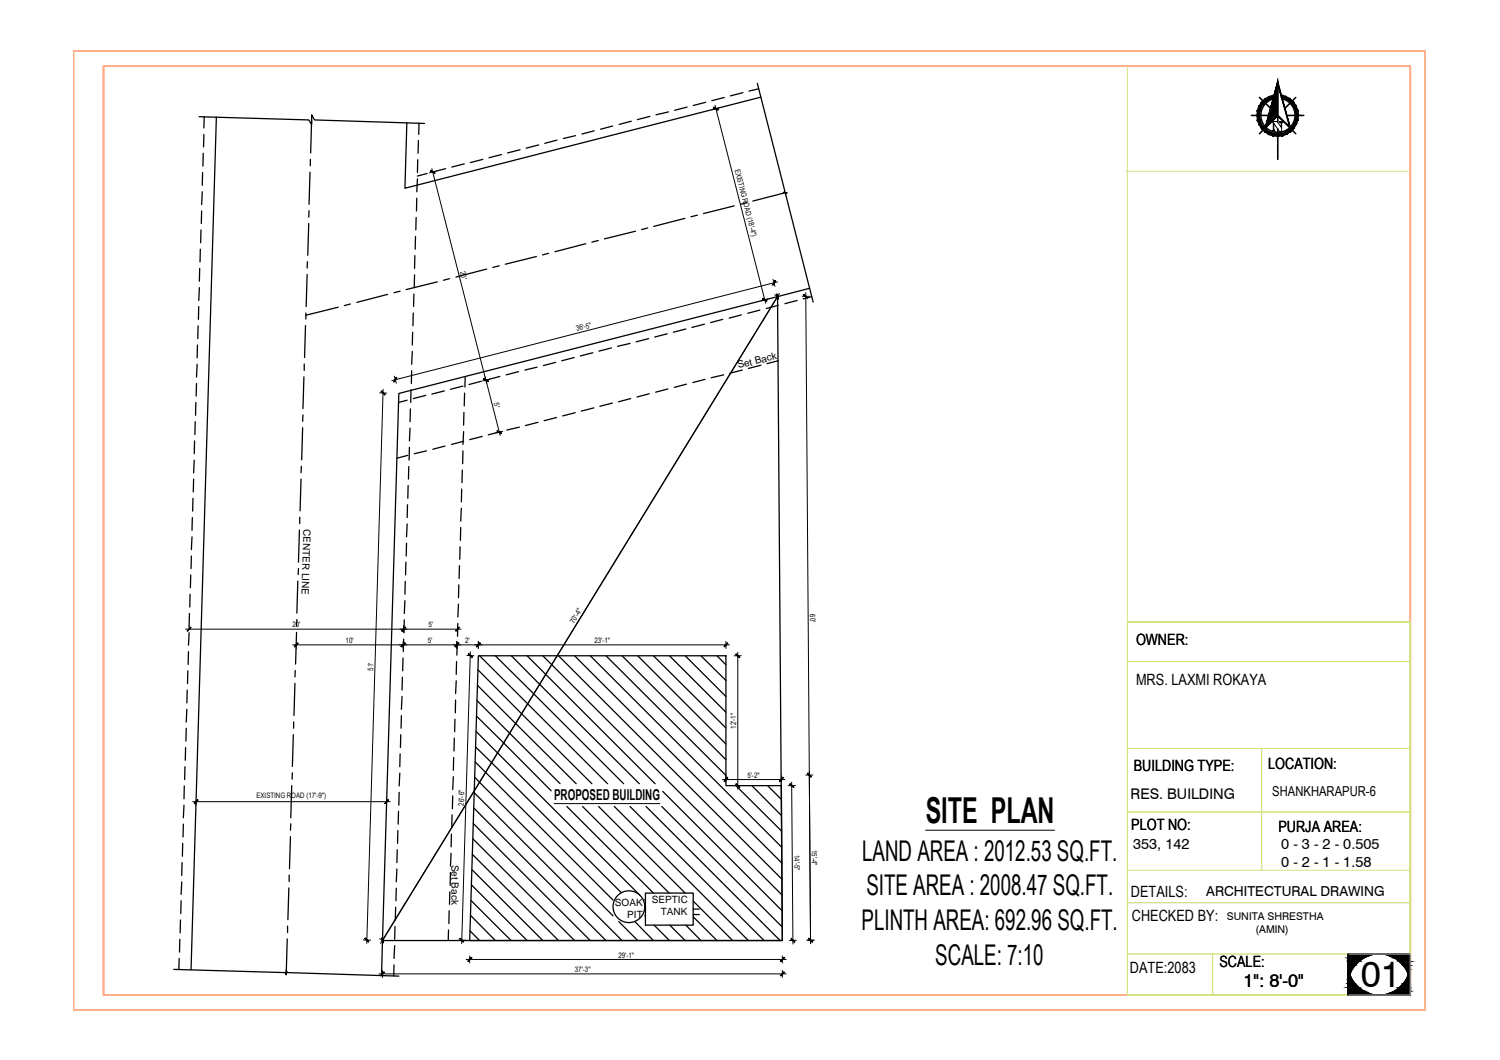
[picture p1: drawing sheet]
<svg xmlns="http://www.w3.org/2000/svg" width="297mm" height="210mm" viewBox="0 0 297 210" stroke-linecap="round" stroke-linejoin="round" font-family="sans-serif">
<!-- layer: Normal Wall -->
<path d="M14.5 10.1h267.7v189.9h-267.7zM20.5 13.1h258.8v183.9h-258.8z" fill="none" stroke="#ffaf89" stroke-width=".38"/>
<!-- layer: 0 -->
<g fill="none" stroke="#000" stroke-width=".32">
<path d="M249.4 19.3l2.2 2.2 1.4-1.4M252.2 19.5a3.4 3.4 0 0 0-1.9 5.3 3.4 3.4 0 0 0 5.5 0 3.4 3.4 0 0 0-1.9-5.3M253 16.4v7.8M253 19.6l-1.2 1.2M253 19.3l-1.1 1.1M253 19l-1 1.1M253 18.8l-.9 .9M253 18.5l-.8 .8M253 18.3l-.7 .7M253 18l-.6 .6M253 17.7l-.5 .6M253 17.5l-.4 .4"/>
<path d="M253 17.2l-.3 .3M253 17l-.2 .2M253 16.7l-.1 .1M253 16.4v.1M253 19.8l-1.3 1.3M256.6 19.3l-2.2 2.2M251.6 24.3l-2.2 2.2M253 21.1l-1.7 1.8h-3.5M253 25.5v6.1M253 20.3l-1.5 1.5M253 20.6l-1.6 1.6M253 20.8l-1.7 1.7"/>
<path d="M253 21.3l-1.9 1.9M253 21.6l-1.9 2M253 21.8l-2.1 2.1M253 22.1l-2.2 2.2M253 22.4l-2.3 2.2M253 22.7l-2.4 2.3M254.4 24.3l2.2 2.2M254.8 22.9h3.4"/>
</g>
<g fill="#000" stroke="#000" stroke-width=".2">
<path d="M278.9 193h.4v1z"/>
<path d="M251.3 19.1l.9-.3 .1 .5zM251.3 19.1l.2 .5 .8-.3zM250.5 19.6l.8-.5 .2 .5zM250.5 19.6l.3 .3 .7-.3zM250.5 19.6l.3 .3-1 .4zM249.8 20.3l.4 .3 .6-.7zM249.8 20.3l.4 .3-.9 .4zM249.3 21l.4 .3 .5-.7zM249.3 21l.4 .3-.7 .6zM249 21.9l.5 .1 .2-.7zM249 21.9l.5 .1-.6 .9zM249.5 22l-.6 .9h.5z"/>
<path d="M85.3 33.8l.9 .5zM85.3 33.8l.9 .5z"/>
<path d="M141.3 21.3l.9 .5v-.1zM141.3 21.2l.9 .5-.9-.4z"/>
<path d="M248.9 22.9h.5l-.4 .9zM249.4 22.9l-.4 .9 .5-.1zM249 23.8l.5-.1-.2 .9zM249.5 23.7l-.2 .9 .4-.2zM249.3 24.6l.4-.2 .1 1.1zM249.7 24.4l.1 1.1 .4-.4zM249.8 25.5l.4-.4 .2 1zM250.2 25.1l.2 1 .3-.4zM250.7 25.7l.5 .9-.8-.5zM250.7 25.7l.5 .9 .2-.4zM251.4 26.2l.7 .7-.9-.3zM251.4 26.2l.7 .7 .1-.5zM252.2 26.4l.8 .6-.9-.1zM252.2 26.4l.8 .6v-.5zM253 26.5l.9 .4-.9 .1zM253 26.5l.9 .4-.1-.5zM253.8 26.4l1 .2-.9 .3zM253.8 26.4l1 .2-.2-.4zM254.6 26.2l1-.1-.8 .5zM254.6 26.2l1-.1-.3-.4zM255.3 25.7l.9-.2-.6 .6zM255.3 25.7l.9-.2-.4-.4zM255.8 25.1l.9-.5-.5 .9zM256.3 24.4l-.5 .7 .9-.5zM256.3 24.4l.7-.6-.3 .8zM256.6 23.7l-.3 .7 .7-.6zM257.2 22.9l-.2 .9-.4-.1zM256.7 22.9l-.1 .8 .6-.8zM257 21.9l.2 1h-.5zM256.5 22l.2 .9 .3-1zM256.7 21l.3 .9-.5 .1zM256.3 21.3l.2 .7 .2-1zM256.2 20.3l.5 .7-.4 .3zM255.8 20.6l.5 .7-.1-1zM255.5 19.6l.7 .7-.4 .3zM255.5 19.6l-.3 .3 .6 .7zM254.7 19.1l.8 .5-.3 .3zM254.7 19.1l-.2 .5 .7 .3zM253.8 18.8l.9 .3-.2 .5zM253.8 18.8l-.1 .5 .8 .3z"/>
<path d="M253 16.1l-2.5 9.2h.1zM253 16.1v.5l-2.4 8.7zM253 16.1v.5l2.6 8.9zM253 16.6l2.6 8.9-.3-.5zM253 23l2.6 2.5-.3-.5zM253 22.8l2.3 2.2-2.3-2zM253 22.8l-2.4 2.5 2.4-2.3zM250.5 25.2l2.5-2.4-2.4 2.5z"/>
<path d="M151.1 59.1l-.1 .1 .9 .4zM151 59.2l.9 .4-.1 .1z"/>
<path d="M153.5 55.6l-.5 .9h.1zM153.5 55.6h.1l-.5 .9z"/>
<path d="M153.8 58.2l.2 1h.2zM153.8 58.2h.1l.3 1z"/>
<path d="M159.1 58.4l.8 .6zM159.1 58.4l.1-.1 .7 .7z"/>
<path d="M75.5 77.5l.7 .7v-.1zM75.5 77.5l.7 .6z"/>
<path d="M78.5 74.7l-.4 .9 .5-.8zM78.5 74.7l-.4 .9h-.1z"/>
<path d="M95.8 75l.9 .5zM95.7 75.1l1 .4z"/>
<path d="M95.7 75.1l1 .4zM95.7 75.1l1 .4z"/>
<path d="M98.5 85.3l.8 .5zM98.4 85.3l.9 .5z"/>
<path d="M37.8 124.2l-.7 .8zM37.8 124.2l-.7 .8z"/>
<path d="M59 127.3l-.7 .8zM59 127.3l-.7 .8z"/>
<path d="M79.4 128l.2 .1 .6-.8zM80.2 127.3l-.6 .8z"/>
<path d="M80.2 124.2l-.6 .8zM80.2 124.2l-.6 .8z"/>
<path d="M80.2 127.3l-.6 .8zM79.4 128l.8-.7-.6 .8z"/>
<path d="M80.2 124.2l-.6 .8zM80.2 124.2l-.6 .8z"/>
<path d="M90.1 128l.7-.7zM90.8 127.3l-.6 .8z"/>
<path d="M90.2 124.9l.7-.7zM90.9 124.2l-.6 .8z"/>
<path d="M90.8 127.3l-.6 .8zM90.8 127.3l-.6 .8z"/>
<path d="M92.8 129.5l.7 .7v-.1zM92.8 129.5l.7 .6z"/>
<path d="M94.3 128l.7-.7zM95 127.3l-.6 .8z"/>
<path d="M95 127.3l-.6 .8zM95 127.3l-.6 .8z"/>
<path d="M143.4 128l.7-.7zM144.1 127.3l-.7 .8z"/>
<path d="M145.7 129.5l.8 .7zM145.7 129.5l.8 .7z"/>
<path d="M39.2 158.4l-.7 .7zM39.2 158.4l-.7 .7z"/>
<path d="M76.2 159.1l.7-.7zM76.9 158.4l-.7 .7z"/>
<path d="M144.1 153.9l-.7 .8 .7-.6zM144.1 153.9l-.7 .8z"/>
<path d="M145.8 155.2l.7 .7zM145.7 155.3l.8 .6z"/>
<path d="M155.1 153.9l-.7 .8zM155.1 153.9v.2l-.7 .6z"/>
<path d="M156.4 155.3l.8 .6zM156.4 155.3l.8 .6z"/>
<path d="M159.9 153.2l.7 .7v-.1zM159.9 153.2l.7 .6z"/>
<path d="M72.2 185.8l.8 .6-.6-.7zM72.2 185.8l.8 .6-.1 .2z"/>
<path d="M75.6 185.7l.3 1zM75.6 185.7l.3 1-.1 .1z"/>
<path d="M76.1 192.5l-.7 .7zM76.1 192.5l-.7 .7z"/>
<path d="M91 185.9l.8 .6-.6-.7zM91 185.9l.8 .6z"/>
<path d="M93.3 189.6l-.6 .8 .8-.7zM93.3 189.6l-.6 .8z"/>
<path d="M154.5 190.3l.7-.7zM155.2 189.6l.2 .1-.8 .7z"/>
<path d="M154.5 193.2l.7-.7zM155.2 192.5h.2l-.8 .7z"/>
<path d="M156.7 185.8l-.1 .1 .8 .6zM156.6 185.9l.8 .6-.1 .1z"/>
<path d="M160.2 185.8l.7 .7zM160.1 185.9l.8 .6z"/>
<path d="M160.2 185.8l.7 .7zM160.1 185.9l.8 .6z"/>
<path d="M278.9 193l.4 1zM279.2 194l.1 1.1z"/>
<path d="M273.1 188.9l6.2 .1zM273.1 188.9l6.2 .1z"/>
<path d="M274.2 189l5.1 .3v-.3zM274.2 189l5.1 .3h-4.1z"/>
<path d="M275.2 189.3l4.1 .4v-.4zM275.2 189.3l4.1 .4h-3.1z"/>
<path d="M276.2 189.7l3.1 .7v-.7zM276.2 189.7l3.1 .7h-2.3z"/>
<path d="M277 190.4l2.3 .7v-.7zM277 190.4l2.3 .7h-1.5z"/>
<path d="M277.8 191.1l1.5 .9v-.9zM277.8 191.1l1.5 .9h-.9z"/>
<path d="M278.4 192l.9 1v-1zM278.4 192l.9 1h-.4z"/>
<circle cx="252.3" cy="25.8" r=".11"/>
</g>
<g fill="none" stroke="#000" stroke-width=".2">
<path d="M251.9 26h.6h-.2M252 26h.1M252 25.9l.1 .1M252.1 25.9v.1M252.1 25.8v.1M252.1 25.8h.1M252.2 25.8l.1 .1M252.3 25.8h.1M253.5 24.1h.5l.1 .1M253.5 24.1h.1M253.6 24.1l.1 .1M253.7 24.4v.8l-.8-1.1h-1v.1h.2v1.6"/>
<path d="M253.7 24.3h.1M253.8 24.2h.1M253.8 24.3h.1M253.9 24.4l-.1 1.6h-.4l-1.2-1.6 .1 1.4M253.9 24.1l.1 .1M254 24.1h.1"/>
</g>
<!-- layer: Rear Wall -->
<path d="M223.3 13.1v112.4M222.9 33.9h56.4M223.3 123.2h56v73.8h-56v-73.8h56zM223.3 131h56M223.3 148.2h56M249.9 148.2v24.1M223.3 160.8h56M223.3 178.8h56M223.3 172.3h56M223.3 188.9h56M240.1 188.9v8.1" fill="none" stroke="#d4e480" stroke-width=".2"/>
<!-- layer: TEXT -->
<g fill="#000" stroke="#000" stroke-width=".2">
<path d="M266.9 193h.4l-.2 1zM266.9 190.9l.2 1.1h-.2zM278.9 193h.4v1zM279.3 190.9l-.1 1.1z"/>
<path d="M266.9 193v1h.2zM266.9 194h.2l-.2 1.1z"/>
<path d="M266.9 193v1h.2zM266.9 194h.2l-.2 1.1z"/>
<path d="M266.9 192l.4 1-.2-1zM266.9 192l.4 1h-.4z"/>
<path d="M266.9 192l.4 1-.2-1zM266.9 192l.4 1h-.4z"/>
<path d="M266.9 193l.9 1-.5-1zM266.9 193l.9 1h-.9z"/>
<path d="M266.9 193l.9 1-.5-1zM266.9 193l.9 1h-.9z"/>
<path d="M266.9 192l.4 1 .5-1zM266.9 192l.4 1h-.4z"/>
<path d="M266.9 194l1.5 .8-.6-.8zM266.9 194l1.5 .8h-1.5z"/>
<path d="M266.9 192l.4 1 .5-1zM266.9 192l.4 1h-.4z"/>
<path d="M266.9 194l1.5 .8-.6-.8zM266.9 194l1.5 .8h-1.5z"/>
<path d="M266.9 191.1l.9 .9 .6-.9zM266.9 191.1l.9 .9h-.9z"/>
<path d="M266.9 194.8l2.3 .8-.8-.8zM266.9 194.8l2.3 .8h-2.3z"/>
<path d="M266.9 191.1l.9 .9 .6-.9zM266.9 191.1l.9 .9h-.9z"/>
<path d="M266.9 194.8l2.3 .8-.8-.8zM266.9 194.8l2.3 .8h-2.3z"/>
<path d="M266.9 190.4l1.5 .7 .8-.7zM266.9 190.4l1.5 .7h-1.5z"/>
<path d="M266.9 195.6l3.2 .6-.9-.6zM266.9 195.6l3.2 .6h-3.2z"/>
<path d="M266.9 190.4l1.5 .7 .8-.7zM266.9 190.4l1.5 .7h-1.5z"/>
<path d="M266.9 195.6l3.2 .6-.9-.6zM266.9 195.6l3.2 .6h-3.2z"/>
<path d="M266.9 189.7l2.3 .7 .9-.7zM266.9 189.7l2.3 .7h-2.3z"/>
<path d="M266.9 196.2l4.1 .5-.9-.5zM266.9 196.2l4.1 .5h-4.1z"/>
<path d="M266.9 189.7l2.3 .7 .9-.7zM266.9 189.7l2.3 .7h-2.3z"/>
<path d="M266.9 196.2l4.1 .5-.9-.5zM266.9 196.2l4.1 .5h-4.1z"/>
<path d="M266.9 189.3l3.2 .4 .9-.4zM266.9 189.3l3.2 .4h-3.2z"/>
<path d="M266.9 196.7l5.1 .3-1-.3zM266.9 196.7l5.1 .3h-5.1z"/>
<path d="M266.9 189.3l3.2 .4 .9-.4zM266.9 189.3l3.2 .4h-3.2z"/>
<path d="M266.9 196.7l5.1 .3-1-.3zM266.9 196.7l5.1 .3h-5.1z"/>
<path d="M266.9 189l4.1 .3 1-.3zM266.9 189l4.1 .3h-4.1z"/>
<path d="M266.9 197h6.2zM266.9 197h6.2z"/>
<path d="M266.9 189l4.1 .3 1-.3zM266.9 189l4.1 .3h-4.1z"/>
<path d="M266.9 197h6.2zM266.9 197h6.2z"/>
<path d="M266.9 188.9h6.2zM266.9 188.9l5.1 .1z"/>
<path d="M266.9 188.9h6.2zM266.9 188.9l5.1 .1z"/>
<path d="M278.9 193l.4 1zM279.2 194l.1 1.1z"/>
<path d="M279.2 192l.1 1zM279.2 192l.1 1h-.4z"/>
<path d="M278.9 193l.4 1v-1zM278.9 193l.4 1h-.9z"/>
<path d="M278.4 194l.9 .8v-.8zM278.4 194l.9 .8h-1.5z"/>
<path d="M277.8 194.8l1.5 .8v-.8zM277.8 194.8l1.5 .8h-2.3z"/>
<path d="M277 195.6l2.3 .6v-.6zM276.2 196.2l.8-.6 2.3 .6z"/>
<path d="M276.2 196.2l3.1 .5v-.5zM275.2 196.7l1-.5 3.1 .5z"/>
<path d="M275.2 196.7l4.1 .3v-.3zM274.2 197l1-.3 4.1 .3z"/>
<path d="M274.2 197h5.1zM273.1 197h6.2z"/>
<path d="M279.2 192l.1 1zM279.2 192l.1 1h-.4z"/>
<path d="M278.9 193l.4 1v-1zM278.9 193l.4 1h-.9z"/>
<path d="M278.4 194l.9 .8v-.8zM278.4 194l.9 .8h-1.5z"/>
<path d="M277.8 194.8l1.5 .8v-.8zM277.8 194.8l1.5 .8h-2.3z"/>
<path d="M277 195.6l2.3 .6v-.6zM276.2 196.2l.8-.6 2.3 .6z"/>
<path d="M276.2 196.2l3.1 .5v-.5zM275.2 196.7l1-.5 3.1 .5z"/>
<path d="M275.2 196.7l4.1 .3v-.3zM274.2 197l1-.3 4.1 .3z"/>
<path d="M274.2 197h5.1zM273.1 197h6.2z"/>
<path d="M273.1 188.9l6.2 .1zM273.1 188.9l6.2 .1z"/>
<path d="M274.2 189l5.1 .3v-.3zM274.2 189l5.1 .3h-4.1z"/>
<path d="M275.2 189.3l4.1 .4v-.4zM275.2 189.3l4.1 .4h-3.1z"/>
<path d="M276.2 189.7l3.1 .7v-.7zM276.2 189.7l3.1 .7h-2.3z"/>
<path d="M277 190.4l2.3 .7v-.7zM277 190.4l2.3 .7h-1.5z"/>
<path d="M277.8 191.1l1.5 .9v-.9zM277.8 191.1l1.5 .9h-.9z"/>
<path d="M278.4 192l.9 1v-1zM278.4 192l.9 1h-.4z"/>
</g>
<!-- layer: 0 -->
<path d="M150 16.5l5.4 21.4-.3 .3h.8l-.3 .2 5.4 21.4M150.7 19.2l-70.5 18.1 .4-13M39.4 23.1l21.7 .6 .6 .9v-1.9l.6 1 21.8 .7M42.8 23.2l-5 168.8M160.3 57.1l-6.3 1.6-78.3 127.5-.1 7M79 77.9l75-19.2 .9 127.5h-79.2zM94.7 129.9h49v25.7h11l.2 30.6h-61.9zM34.4 192l22 .6 .3 .4v-.9l.2 .5 22.1 .7M266.9 188.9v8.1" fill="none" stroke="#000" stroke-width=".25"/>
<!-- layer: Text-100.w -->
<path d="M109.7 159.1h21M183.3 164.4h25.5" fill="none" stroke="#000" stroke-width=".2"/>
<!-- layer: A-Hatch -->
<g fill="none" stroke="#000" stroke-width=".25">
<path d="M94.5 138.7l16.4 16.5M94.5 135.7l19.6 19.5M94.7 132.7l22.5 22.5M95 129.9l25.3 25.3M98.1 129.9l25.4 25.3M101.3 129.9l25.3 25.3M104.4 129.9l25.3 25.3M107.5 129.9l47.4 47.3M110.6 129.9l44.3 44.2M113.8 129.9l41.1 41M116.9 129.9l37.9 37.9M120 129.9l23.7 23.6"/>
<path d="M123.2 129.9l20.5 20.5M126.3 129.9l17.4 17.4M129.4 129.9l14.3 14.2M132.6 129.9l11.1 11.1M135.7 129.9l8 8M138.8 129.9l4.9 4.8M142 129.9l1.7 1.7M93.9 157l29.3 29.2M94 153.9l27.4 27.5M94.1 150.9l27.3 27.3M94.2 147.9l28.8 28.9M94.3 144.8l32.4 32.4"/>
<path d="M94.3 141.8l14.8 14.8M112.3 159.7l17.1 17.1M115.4 159.7l17.1 17.1M118.5 159.7l17.2 17.1M121.7 159.7l26.5 26.5M124.8 159.7l26.5 26.5M127.9 159.7l26.6 26.5M131 159.7l23.9 23.9M131.2 156.7l23.7 23.7M145.7 155.6l9.1 9M148.9 155.6l5.8 5.9M152 155.6l2.7 2.7"/>
<path d="M93.3 178.3l7.9 7.9M93.4 175.3l11 10.9M93.5 172.2l14 14M93.5 169.2l17.1 17M93.6 166.1l20.2 20.1M93.7 163.1l23.2 23.1M93.8 160l26.2 26.2M127.7 178.2h.1M137.3 178.4l7.8 7.8M93.1 184.3l1.9 1.9M93.2 181.3l4.9 4.9M122.5 182.5l3.8 3.7"/>
<path d="M125.7 182.5l3.7 3.7M127.7 181.4h.1M129.5 183.2l3.1 3M132.6 183.2l3.1 3M135.8 183.2l3 3M137.3 181.5l4.7 4.7"/>
</g>
<!-- layer: Toilet -->
<g fill="none" stroke="#000" stroke-width=".25">
<path d="M143.4 19.3l-2.4 .6M147.1 18.4l-2.5 .6M150.2 17.6l-1.9 .4M40.1 38l-.2 2.5M40.1 34.2v2.5M40.2 30.4v2.5M40.4 26.6l-.1 2.5M40.4 23.1v2.2M61.4 34.1l-.2 6.3M61.5 31.6v1.2M61.7 23.7l-.2 6.6M82.5 39.2v2.6"/>
<path d="M82.7 35.4l-.2 2.6M82.7 31.6v2.6M82.9 27.8l-.1 2.6M83 24.4l-.1 2.2M84.6 34.4l-1.9 .5M88.3 33.4l-2.5 .6M91.9 32.4l-2.4 .7M95.6 31.6l-2.5 .6M99.3 30.6l-2.5 .6M103 29.7l-2.5 .6M106.7 28.7l-2.5 .6M110.3 27.7l-2.4 .7"/>
<path d="M114 26.9l-2.4 .5M117.7 25.9l-2.5 .6M121.3 25l-2.4 .6M125 24l-2.4 .6M128.7 23.1l-2.5 .6M132.4 22.2l-2.5 .5M136.1 21.2l-2.5 .6M139.7 20.3l-2.4 .6M155.5 38.2l-6.4 1.6M39.5 57l-.1 2.5M39.5 53.1v2.6M39.7 49.3l-.1 2.6"/>
<path d="M39.8 45.5l-.1 2.6M39.9 41.8v2.5M60.8 54.4l-.2 6.3M60.9 51.8l-.1 1.3M61.1 44.3l-.2 6.2M61.2 41.7l-.1 1.3M76.8 58.3l-6.1 1.6M79.2 57.7l-1.2 .3M82 58.2l-.1 2.5M82.1 54.4l-.1 2.6M82.2 50.6l-.1 2.5M82.3 46.8l-.1 2.5"/>
<path d="M82.4 43.1l-.1 2.4M86.6 55.8l-6.2 1.5M89 55.2l-1.2 .3M96.4 53.3l-6.1 1.6M98.9 52.6l-1.3 .4M106.2 50.8l-6.1 1.5M108.6 50.2l-1.2 .3M116 48.3l-6.1 1.5M118.5 47.6l-1.3 .3M125.8 45.8l-6.1 1.5M128.3 45.1l-1.3 .4M135.6 43.2l-6.1 1.6"/>
<path d="M138.1 42.6l-1.3 .3M145.4 40.8l-6.1 1.5M147.9 40.1l-1.2 .3M157.8 59.5l-2.4 .6M160.8 58.7l-1.7 .5M38.8 79.7l-.1 2.5M38.9 75.9l-.1 2.5M39 72.1l-.1 2.6M39.1 68.3l-.1 2.6M39.2 64.5v2.6M39.4 60.7l-.1 2.5M60.2 74.6l-.2 6.3"/>
<path d="M60.2 72.1v1.2M60.5 64.5l-.2 6.3M60.6 62v1.2M67 60.8l-6.4 1.6M69.4 60.2l-1.2 .3M80.6 79.2l-1.7 .5M81.4 77.2l-.1 2.5M81.5 73.4v2.5M81.6 69.6l-.1 2.5M81.7 65.8l-.1 2.5M81.8 62v2.5M84.3 78.3l-2.5 .6"/>
<path d="M88 77.4l-2.5 .6M91.7 76.5l-2.5 .6M92 77.9l-.1 2.5M92.1 74.5v2.1M95.3 75.5l-2.4 .6M99 74.5l-2.4 .7M102.7 73.6l-2.4 .6M106.3 72.7l-2.4 .6M110 71.8l-2.4 .6M113.7 70.8l-2.5 .6M117.4 69.8l-2.5 .7M121.1 68.9l-2.5 .6"/>
<path d="M121.3 79.8l-2.5 .7M124.8 68l-2.5 .6M124.9 78.9l-2.4 .7M128.4 67.1l-2.4 .6M128.6 78l-2.4 .6M132.1 66.1l-2.4 .6M132.3 77l-2.5 .7M135.8 65.2l-2.5 .6M135.9 76.1l-2.4 .6M139.5 64.2l-2.5 .6M139.6 75.1l-2.4 .7M143.1 63.2l-2.4 .7"/>
<path d="M143.3 74.2l-2.5 .6M146.8 62.4l-2.4 .6M147 73.3l-2.5 .6M150.5 61.4l-2.4 .6M150.7 72.3l-2.5 .7M154.1 71.4l-2.2 .6M154.2 60.5l-2.4 .6M38.2 98.7l-.1 2.5M38.3 94.9v2.5M38.5 91.1l-.2 2.6M38.5 87.3v2.6M38.7 83.5l-.1 2.5"/>
<path d="M59.6 94.9l-.2 6.3M59.7 92.3l-.1 1.3M59.9 84.7l-.2 6.4M60 82.2l-.1 1.2M80.7 99.9l-.1 2.6M80.8 90.2l-2.2 .5M80.8 96.1v2.6M80.9 92.4v2.5M81.1 88.6l-.1 2.5M81.2 84.8l-.1 2.5M81.3 81l-.1 2.5M84.4 89.3l-2.4 .6"/>
<path d="M88.1 88.3l-2.4 .7M91.4 96.8v2.6M91.6 93.1l-.1 2.5M91.7 89.3l-.1 2.5M91.8 85.5l-.1 2.5M91.8 87.4l-2.4 .6M91.9 81.7l-.1 2.5M95.5 86.4l-2.5 .7M99.2 85.5l-2.5 .6M102.9 84.6l-2.5 .6M106.5 83.6l-2.4 .7M110.2 82.7l-2.5 .6"/>
<path d="M113.9 81.7l-2.5 .7M117.6 80.8l-2.5 .6M37.6 117.7v2.5M37.8 113.9l-.1 2.5M37.9 110.1l-.1 2.5M38 106.3l-.1 2.5M38.1 102.5l-.1 2.5M59 115.1l-.2 6.3M59.1 112.6l-.1 1.2M59.3 105l-.2 6.3M59.4 102.4v1.3M80.2 118.9l-.1 2.6"/>
<path d="M80.2 115.1v2.6M80.4 111.3l-.1 2.6M80.5 107.6l-.1 2.5M80.6 103.8l-.1 2.5M90.8 119.6l-.1 2.6M90.9 115.8l-.1 2.6M91 112l-.1 2.6M91.1 108.3l-.1 2.4M91.2 104.5v2.5M91.4 100.6l-.2 2.6M37.1 136.7l-.1 2.5M37.2 132.8l-.1 2.6"/>
<path d="M37.3 129v2.6M37.5 125.3l-.2 2.5M37.5 121.5v2.5M58.4 135.3l-.2 6.4M58.5 132.8l-.1 1.2M58.7 125.2l-.2 6.3M58.8 122.7l-.1 1.3M79.6 137.9l-.1 2.6M79.7 134.1l-.1 2.6M79.8 130.3l-.1 2.5M79.9 126.6v2.4M80.1 122.7l-.1 2.6"/>
<path d="M90.2 138.6v2.6M90.3 134.8l-.1 2.6M90.4 131l-.1 2.5M90.5 127.3v2.4M90.7 123.4l-.1 2.6M36.4 159.4l-.1 2.5M36.5 155.6l-.1 2.6M36.6 151.8v2.6M36.8 148l-.1 2.6M36.9 144.2l-.1 2.5M37 140.5l-.1 2.5M57.8 155.6l-.2 6.3"/>
<path d="M57.9 153l-.1 1.3M58.1 145.5l-.2 6.3M58.2 142.9v1.3M79 156.9v2.5M79.2 153.1l-.2 2.5M79.2 149.3v2.5M79.4 145.5l-.1 2.5M79.5 141.7l-.1 2.5M89.6 157.6v2.5M89.8 153.8l-.2 2.5M89.8 150v2.5M90 146.2l-.1 2.5"/>
<path d="M90.1 142.4l-.1 2.5M35.9 178.4l-.1 2.5M36 174.6l-.1 2.5M36.1 170.8l-.1 2.6M36.2 167l-.1 2.5M36.3 163.2l-.1 2.5M57.2 175.8l-.2 6.3M57.3 173.3v1.3M57.5 165.7l-.2 6.3M57.6 163.1l-.1 1.3M78.3 179.6v2.6M78.5 175.9l-.1 2.5"/>
<path d="M78.6 172.1l-.1 2.5M78.7 168.3l-.1 2.5M78.8 164.5l-.1 2.5M78.9 160.7v2.5M89.1 176.6l-.1 2.5M89.2 172.8l-.1 2.5M89.3 169l-.1 2.5M89.4 165.2l-.1 2.5M89.5 161.4v2.5M35.5 189.8l-.1 2.2M35.6 186l-.1 2.5M35.7 182.2v2.5"/>
<path d="M56.9 185.9l-.2 6.6M56.9 183.4v1.3M78 191.1v2.1M78.2 187.3l-.2 2.5M78.2 183.5v2.5M88.8 184.1v2.1M88.9 180.3v2.6"/>
</g>
<!-- layer: furniture -->
<g fill="none" stroke="#000" stroke-width=".25">
<path d="M127.8 176.8h9.5v6.4h-9.5zM137.3 181.1h1.2M137.3 180h1.2"/>
<circle cx="124.5" cy="179.5" r="3.1"/>
</g>
<!-- layer: DIM 1-100 -->
<g fill="none" stroke="#000" stroke-width=".2">
<path d="M85.5 33.4l13.5 52.8M86.4 33.9l-1.4 .3M141.6 20.8l10 39.3M142.5 21.3l-1.4 .4M152.1 59.2l-1.4 .4M153.1 55.3l.4 1.4M153.4 58.4l.6 .3M154 55.8l-76.4 19.6M154.4 58.1l-79 128.7M158.9 58.7h1.4M159.6 58l.9 128.9M75.2 77.8l1.4 .1"/>
<path d="M75.9 77.1l-3.3 109.7M78.1 74.5l.4 1.4M95.9 75.4l1-.3-1.3 .3M99.6 85.4l-1.4 .3M36.8 124.6h54.5M37.5 123.9v.7M58 127.7h86.4M58.7 127.7v.7M79.9 127v1.4M79.9 123.9v1.3M90.5 127v1.4M90.6 123.9v.7"/>
<path d="M92.4 129.8l1.4 .1M93.1 129.1l-1.7 57.8M94.7 127v1.4M143.7 127v1.4M145.4 129.9h1.4M146.1 129.2v27.1M38.1 158.7h39.2M38.8 158.4v1M76.6 158.1v.6M143.1 154.4h12.3M143.7 153.6v1.3M145.4 155.6h1.4"/>
<path d="M154.7 153.6v1.3M156.1 155.6h1.4M156.8 154.9l.2 32M159.6 153.5h1.4M71.9 186.1l1.5 .1M75 192.8h80.7M75.2 185.9l.5 .3M75.7 192.2v1.3M90.7 186.2h1.5M92.3 190h63.4M93 189.3v1.4M154.9 189.3v1.4"/>
<path d="M154.9 192.2v1.3M157.7 186.2h-1.4M159.8 186.2h1.4"/>
</g>
<text font-size="7.3" x="269.5" y="195.5">01</text>
<text font-size="7.1" x="183.3" y="162.9">SITE PLAN</text>
<g font-size="5.7">
<text x="170.7" y="170.4">LAND AREA : 2012.53 SQ.FT.</text>
<text x="171.6" y="177.3">SITE AREA : 2008.47 SQ.FT.</text>
<text x="170.6" y="184.2">PLINTH AREA: 692.96 SQ.FT.</text>
<text x="185.2" y="191">SCALE: 7:10</text>
</g>
<text font-size="3.6" x="246.2" y="195.4">1&quot;: 8'-0&quot;</text>
<g font-size="3.1">
<text x="225" y="127.8">OWNER:</text>
<text x="225" y="135.6">MRS. LAXMI ROKAYA</text>
<text x="224.5" y="152.7">BUILDING TYPE:</text>
<text x="251.1" y="152.2">LOCATION:</text>
<text x="224" y="164.3">PLOT NO:</text>
<text x="253.2" y="164.8">PURJA AREA:</text>
<text x="224" y="177.5">DETAILS:</text>
<text x="224.1" y="182.3">CHECKED BY:</text>
<text x="241.5" y="191.6">SCALE:</text>
<text x="223.8" y="192.7">DATE:2083</text>
</g>
<text font-size="3" x="109.7" y="158.5">PROPOSED BUILDING</text>
<g font-size="2.9">
<text x="223.9" y="158.2">RES. BUILDING</text>
<text x="224.4" y="168.2">353, 142</text>
<text x="253.7" y="168.2">0 - 3 - 2 - 0.505</text>
<text x="253.7" y="171.7">0 - 2 - 1 - 1.58</text>
</g>
<g font-size="2.7">
<text x="252" y="157.6">SHANKHARAPUR-6</text>
<text x="238.9" y="177.4">ARCHITECTURAL DRAWING</text>
</g>
<g font-size="2.1">
<text x="243" y="182.1">SUNITA SHRESTHA</text>
<text x="248.7" y="184.7">(AMIN)</text>
</g>
<g font-size="2">
<text x="146.2" y="73" transform="rotate(-14 146.2 73)">Set Back</text>
<text x="60.1" y="104.7" transform="rotate(92 60.1 104.7)">CENTER LINE</text>
<text x="89.4" y="171.2" transform="rotate(90 89.4 171.2)">Set Back</text>
<text x="121.8" y="179.4">SOAK</text>
<text x="129.1" y="178.9">SEPTIC</text>
<text x="124.2" y="181.7">PIT</text>
<text x="130.9" y="181.2">TANK</text>
</g>
<g font-size="1.5">
<text x="145.5" y="33.6" transform="rotate(76 145.5 33.6)">EXISTING ROAD (18'-4&quot;)</text>
<text x="91.1" y="53.8" transform="rotate(76 91.1 53.8)">20'</text>
<text x="114.2" y="65.6" transform="rotate(-14 114.2 65.6)">36'-5&quot;</text>
<text x="97.8" y="79.9" transform="rotate(78 97.8 79.9)">5'</text>
<text x="57.9" y="124.2">20'</text>
<text x="84.8" y="124.2">5'</text>
<text x="113.7" y="123.6" transform="rotate(-59 113.7 123.6)">70'-4&quot;</text>
<text x="160.4" y="121.7" transform="rotate(88 160.4 121.7)">60'</text>
<text x="68.4" y="127.3">10'</text>
<text x="84.7" y="127.3">5'</text>
<text x="92.1" y="127.4">2'</text>
<text x="117.7" y="127.3">23'-1&quot;</text>
<text x="73.9" y="132.8" transform="rotate(-88 73.9 132.8)">51'</text>
<text x="145.8" y="144.3" transform="rotate(-90 145.8 144.3)">12'-1&quot;</text>
<text x="148" y="154">5'-2&quot;</text>
<text x="50.8" y="158.1">EXISTING ROAD (17'-9&quot;)</text>
<text x="91.9" y="159.5" transform="rotate(-89 91.9 159.5)">26'-6&quot;</text>
<text x="157.3" y="169.3" transform="rotate(89 157.3 169.3)">14'-5&quot;</text>
<text x="160.8" y="168.3" transform="rotate(90 160.8 168.3)">15'-4&quot;</text>
<text x="122.5" y="189.6">29'-1&quot;</text>
<text x="113.8" y="192.5">37'-3&quot;</text>
</g>
</svg>
